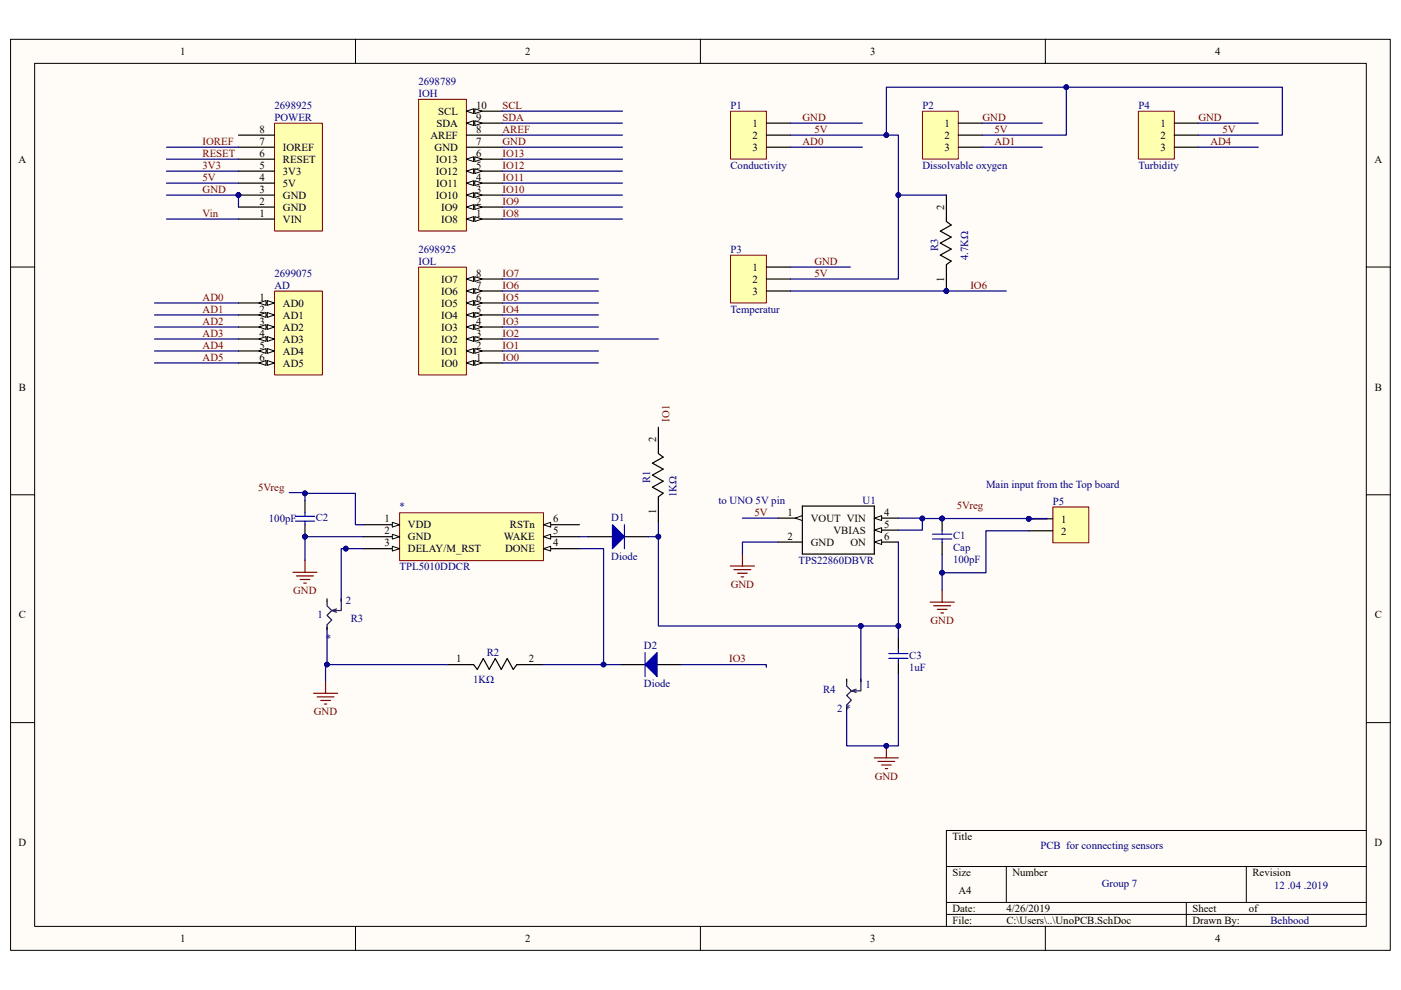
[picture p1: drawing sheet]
<svg xmlns="http://www.w3.org/2000/svg" width="297mm" height="210mm" viewBox="0 0 297 210" stroke-linecap="round" stroke-linejoin="round" font-family="sans-serif">
<path d="M2.3 8.4h292.5v193.2h-292.5z" fill="#fffcf8"/>
<path d="M2.2 8.3h292.6v193.3h-292.6z" fill="none" stroke="#000" stroke-width=".21"/>
<path d="M7.4 13.5h282.3v183h-282.3z" fill="#fffcf8"/>
<g fill="none" stroke="#000" stroke-width=".21">
<path d="M7.3 13.4h282.4v183.1h-282.4zM75.4 8.3v5.1M148.5 8.3v5.1M221.6 8.3v5.1M2.2 56.6h5.1M289.7 56.6h5.1M2.2 104.9h5.1M289.7 104.9h5.1M2.2 153.3h5.1M289.7 153.3h5.1M289.7 176.1h-89v20.4M75.4 196.5v5.1"/>
<path d="M148.5 196.5v5.1M200.7 183.8h89M200.7 191.4h89M200.7 194h89M213.4 183.8v7.6M221.6 196.5v5.1M251.5 191.4v5.1M264.2 183.8v7.6"/>
</g>
<path d="M58.2 61.8h10.2v17.7h-10.2z" fill="#ffffb0"/>
<path d="M58.2 61.7h10.2v17.8h-10.2z" fill="none" stroke="#800000" stroke-width=".21"/>
<path d="M50.6 64.3h7.6" fill="none" stroke="#000" stroke-width=".25"/>
<path d="M56.7 63.8l1.5 .5-1.5 .5z" fill="#fffcf8"/>
<path d="M56.7 63.8l1.5 .5-1.5 .5z" fill="none" stroke="#000" stroke-width=".21"/>
<path d="M54.9 64.3l1.5-.5v1z" fill="#fffcf8"/>
<path d="M54.9 64.3l1.5-.5v1z" fill="none" stroke="#000" stroke-width=".21"/>
<path d="M50.6 66.8h7.6" fill="none" stroke="#000" stroke-width=".25"/>
<path d="M56.7 66.3l1.5 .5-1.5 .5z" fill="#fffcf8"/>
<path d="M56.7 66.3l1.5 .5-1.5 .5z" fill="none" stroke="#000" stroke-width=".21"/>
<path d="M54.9 66.8l1.5-.5v1z" fill="#fffcf8"/>
<path d="M54.9 66.8l1.5-.5v1z" fill="none" stroke="#000" stroke-width=".21"/>
<path d="M50.6 69.4h7.6" fill="none" stroke="#000" stroke-width=".25"/>
<path d="M56.7 68.9l1.5 .5-1.5 .5z" fill="#fffcf8"/>
<path d="M56.7 68.9l1.5 .5-1.5 .5z" fill="none" stroke="#000" stroke-width=".21"/>
<path d="M54.9 69.4l1.5-.5v1z" fill="#fffcf8"/>
<path d="M54.9 69.4l1.5-.5v1z" fill="none" stroke="#000" stroke-width=".21"/>
<path d="M50.6 71.9h7.6" fill="none" stroke="#000" stroke-width=".25"/>
<path d="M56.7 71.4l1.5 .5-1.5 .5z" fill="#fffcf8"/>
<path d="M56.7 71.4l1.5 .5-1.5 .5z" fill="none" stroke="#000" stroke-width=".21"/>
<path d="M54.9 71.9l1.5-.5v1z" fill="#fffcf8"/>
<path d="M54.9 71.9l1.5-.5v1z" fill="none" stroke="#000" stroke-width=".21"/>
<path d="M50.6 74.4h7.6" fill="none" stroke="#000" stroke-width=".25"/>
<path d="M56.7 73.9l1.5 .5-1.5 .6z" fill="#fffcf8"/>
<path d="M56.7 73.9l1.5 .5-1.5 .6z" fill="none" stroke="#000" stroke-width=".21"/>
<path d="M54.9 74.4l1.5-.5v1.1z" fill="#fffcf8"/>
<path d="M54.9 74.4l1.5-.5v1.1z" fill="none" stroke="#000" stroke-width=".21"/>
<path d="M50.6 77h7.6" fill="none" stroke="#000" stroke-width=".25"/>
<path d="M56.7 76.5l1.5 .5-1.5 .5z" fill="#fffcf8"/>
<path d="M56.7 76.5l1.5 .5-1.5 .5z" fill="none" stroke="#000" stroke-width=".21"/>
<path d="M54.9 77l1.5-.5v1z" fill="#fffcf8"/>
<path d="M54.9 77l1.5-.5v1z" fill="none" stroke="#000" stroke-width=".21"/>
<path d="M58.2 26.2h10.2v22.8h-10.2z" fill="#ffffb0"/>
<path d="M58.2 26.1h10.2v22.9h-10.2z" fill="none" stroke="#800000" stroke-width=".21"/>
<path d="M50.6 38.8h7.6M50.6 36.3h7.6M50.6 33.8h7.6M50.6 31.2h7.6M50.6 28.7h7.6M50.6 46.5h7.6M50.6 43.9h7.6M50.6 41.4h7.6" fill="none" stroke="#000" stroke-width=".25"/>
<circle cx="50.6" cy="41.4" r=".5" fill="#000080" stroke="#000080" stroke-width=".21"/>
<path d="M88.8 21.1h10.1v27.9h-10.1z" fill="#ffffb0"/>
<path d="M88.7 21.1h10.2v27.9h-10.2z" fill="none" stroke="#800000" stroke-width=".21"/>
<path d="M98.9 46.5h7.6" fill="none" stroke="#000" stroke-width=".25"/>
<path d="M98.9 46.5l1.5-.5v1z" fill="#fffcf8"/>
<path d="M98.9 46.5l1.5-.5v1z" fill="none" stroke="#000" stroke-width=".21"/>
<path d="M100.7 46l1.5 .5-1.5 .5z" fill="#fffcf8"/>
<path d="M100.7 46l1.5 .5-1.5 .5z" fill="none" stroke="#000" stroke-width=".21"/>
<path d="M98.9 43.9h7.6" fill="none" stroke="#000" stroke-width=".25"/>
<path d="M98.9 43.9l1.5-.5v1z" fill="#fffcf8"/>
<path d="M98.9 43.9l1.5-.5v1z" fill="none" stroke="#000" stroke-width=".21"/>
<path d="M100.7 43.4l1.5 .5-1.5 .5z" fill="#fffcf8"/>
<path d="M100.7 43.4l1.5 .5-1.5 .5z" fill="none" stroke="#000" stroke-width=".21"/>
<path d="M98.9 41.4h7.6" fill="none" stroke="#000" stroke-width=".25"/>
<path d="M98.9 41.4l1.5-.5v1z" fill="#fffcf8"/>
<path d="M98.9 41.4l1.5-.5v1z" fill="none" stroke="#000" stroke-width=".21"/>
<path d="M100.7 40.9l1.5 .5-1.5 .5z" fill="#fffcf8"/>
<path d="M100.7 40.9l1.5 .5-1.5 .5z" fill="none" stroke="#000" stroke-width=".21"/>
<path d="M98.9 38.8h7.6" fill="none" stroke="#000" stroke-width=".25"/>
<path d="M98.9 38.8l1.5-.5v1z" fill="#fffcf8"/>
<path d="M98.9 38.8l1.5-.5v1z" fill="none" stroke="#000" stroke-width=".21"/>
<path d="M100.7 38.3l1.5 .5-1.5 .5z" fill="#fffcf8"/>
<path d="M100.7 38.3l1.5 .5-1.5 .5z" fill="none" stroke="#000" stroke-width=".21"/>
<path d="M98.9 36.3h7.6" fill="none" stroke="#000" stroke-width=".25"/>
<path d="M98.9 36.3l1.5-.5v1z" fill="#fffcf8"/>
<path d="M98.9 36.3l1.5-.5v1z" fill="none" stroke="#000" stroke-width=".21"/>
<path d="M100.7 35.8l1.5 .5-1.5 .5z" fill="#fffcf8"/>
<path d="M100.7 35.8l1.5 .5-1.5 .5z" fill="none" stroke="#000" stroke-width=".21"/>
<path d="M98.9 33.8h7.6" fill="none" stroke="#000" stroke-width=".25"/>
<path d="M98.9 33.8l1.5-.5v1z" fill="#fffcf8"/>
<path d="M98.9 33.8l1.5-.5v1z" fill="none" stroke="#000" stroke-width=".21"/>
<path d="M100.7 33.3l1.5 .5-1.5 .5z" fill="#fffcf8"/>
<path d="M100.7 33.3l1.5 .5-1.5 .5z" fill="none" stroke="#000" stroke-width=".21"/>
<path d="M98.9 31.2h7.6M98.9 28.7h7.6M98.9 26.1h7.6" fill="none" stroke="#000" stroke-width=".25"/>
<path d="M98.9 26.1l1.5-.5v1z" fill="#fffcf8"/>
<path d="M98.9 26.1l1.5-.5v1z" fill="none" stroke="#000" stroke-width=".21"/>
<path d="M100.7 25.6l1.5 .5-1.5 .5z" fill="#fffcf8"/>
<path d="M100.7 25.6l1.5 .5-1.5 .5z" fill="none" stroke="#000" stroke-width=".21"/>
<path d="M98.9 23.6h7.6" fill="none" stroke="#000" stroke-width=".25"/>
<path d="M98.9 23.6l1.5-.5v1z" fill="#fffcf8"/>
<path d="M98.9 23.6l1.5-.5v1z" fill="none" stroke="#000" stroke-width=".21"/>
<path d="M100.7 23.1l1.5 .5-1.5 .5z" fill="#fffcf8"/>
<path d="M100.7 23.1l1.5 .5-1.5 .5z" fill="none" stroke="#000" stroke-width=".21"/>
<path d="M88.8 56.7h10.1v22.8h-10.1z" fill="#ffffb0"/>
<path d="M88.7 56.7h10.2v22.8h-10.2z" fill="none" stroke="#800000" stroke-width=".21"/>
<path d="M98.9 77h7.6" fill="none" stroke="#000" stroke-width=".25"/>
<path d="M98.9 77l1.5-.5v1z" fill="#fffcf8"/>
<path d="M98.9 77l1.5-.5v1z" fill="none" stroke="#000" stroke-width=".21"/>
<path d="M100.7 76.5l1.5 .5-1.5 .5z" fill="#fffcf8"/>
<path d="M100.7 76.5l1.5 .5-1.5 .5z" fill="none" stroke="#000" stroke-width=".21"/>
<path d="M98.9 71.9h7.6" fill="none" stroke="#000" stroke-width=".25"/>
<path d="M98.9 71.9l1.5-.5v1z" fill="#fffcf8"/>
<path d="M98.9 71.9l1.5-.5v1z" fill="none" stroke="#000" stroke-width=".21"/>
<path d="M100.7 71.4l1.5 .5-1.5 .5z" fill="#fffcf8"/>
<path d="M100.7 71.4l1.5 .5-1.5 .5z" fill="none" stroke="#000" stroke-width=".21"/>
<path d="M98.9 69.4h7.6" fill="none" stroke="#000" stroke-width=".25"/>
<path d="M98.9 69.4l1.5-.5v1z" fill="#fffcf8"/>
<path d="M98.9 69.4l1.5-.5v1z" fill="none" stroke="#000" stroke-width=".21"/>
<path d="M100.7 68.9l1.5 .5-1.5 .5z" fill="#fffcf8"/>
<path d="M100.7 68.9l1.5 .5-1.5 .5z" fill="none" stroke="#000" stroke-width=".21"/>
<path d="M98.9 66.8h7.6" fill="none" stroke="#000" stroke-width=".25"/>
<path d="M98.9 66.8l1.5-.5v1z" fill="#fffcf8"/>
<path d="M98.9 66.8l1.5-.5v1z" fill="none" stroke="#000" stroke-width=".21"/>
<path d="M100.7 66.3l1.5 .5-1.5 .5z" fill="#fffcf8"/>
<path d="M100.7 66.3l1.5 .5-1.5 .5z" fill="none" stroke="#000" stroke-width=".21"/>
<path d="M98.9 64.3h7.6" fill="none" stroke="#000" stroke-width=".25"/>
<path d="M98.9 64.3l1.5-.5v1z" fill="#fffcf8"/>
<path d="M98.9 64.3l1.5-.5v1z" fill="none" stroke="#000" stroke-width=".21"/>
<path d="M100.7 63.8l1.5 .5-1.5 .5z" fill="#fffcf8"/>
<path d="M100.7 63.8l1.5 .5-1.5 .5z" fill="none" stroke="#000" stroke-width=".21"/>
<path d="M98.9 61.7h7.6" fill="none" stroke="#000" stroke-width=".25"/>
<path d="M98.9 61.7l1.5-.5v1z" fill="#fffcf8"/>
<path d="M98.9 61.7l1.5-.5v1z" fill="none" stroke="#000" stroke-width=".21"/>
<path d="M100.7 61.2l1.5 .5-1.5 .5z" fill="#fffcf8"/>
<path d="M100.7 61.2l1.5 .5-1.5 .5z" fill="none" stroke="#000" stroke-width=".21"/>
<path d="M98.9 59.2h7.6" fill="none" stroke="#000" stroke-width=".25"/>
<path d="M98.9 59.2l1.5-.5v1z" fill="#fffcf8"/>
<path d="M98.9 59.2l1.5-.5v1z" fill="none" stroke="#000" stroke-width=".21"/>
<path d="M100.7 58.7l1.5 .5-1.5 .5z" fill="#fffcf8"/>
<path d="M100.7 58.7l1.5 .5-1.5 .5z" fill="none" stroke="#000" stroke-width=".21"/>
<path d="M98.9 74.4h7.6" fill="none" stroke="#000" stroke-width=".25"/>
<path d="M98.9 74.4l1.5-.5v1.1z" fill="#fffcf8"/>
<path d="M98.9 74.4l1.5-.5v1.1z" fill="none" stroke="#000" stroke-width=".21"/>
<path d="M100.7 73.9l1.5 .5-1.5 .6z" fill="#fffcf8"/>
<path d="M100.7 73.9l1.5 .5-1.5 .6z" fill="none" stroke="#000" stroke-width=".21"/>
<path d="M195.6 23.6h7.6v10.1h-7.6z" fill="#ffffb0"/>
<path d="M195.6 23.6h7.6v10.1h-7.6z" fill="none" stroke="#800000" stroke-width=".21"/>
<path d="M203.2 26.1h5.1M203.2 28.7h5.1M203.2 31.2h5.1" fill="none" stroke="#000" stroke-width=".25"/>
<path d="M154.9 54.1h7.6v10.2h-7.6z" fill="#ffffb0"/>
<path d="M154.9 54.1h7.6v10.2h-7.6z" fill="none" stroke="#800000" stroke-width=".21"/>
<path d="M162.5 56.6h5.1M162.5 59.2h5.1M162.5 61.7h5.1" fill="none" stroke="#000" stroke-width=".25"/>
<path d="M154.9 23.6h7.6v10.1h-7.6z" fill="#ffffb0"/>
<path d="M154.9 23.6h7.6v10.1h-7.6z" fill="none" stroke="#800000" stroke-width=".21"/>
<path d="M162.5 26.1h5.1M162.5 28.7h5.1M162.5 31.2h5.1" fill="none" stroke="#000" stroke-width=".25"/>
<path d="M241.4 23.6h7.6v10.1h-7.6z" fill="#ffffb0"/>
<path d="M241.4 23.6h7.6v10.1h-7.6z" fill="none" stroke="#800000" stroke-width=".21"/>
<path d="M249 26.1h5.1M249 28.7h5.1M249 31.2h5.1M200.7 41.4v5.6l1 .7-2.3 1.3 2.3 1.3-2.3 1.3 2.3 1.2-2.3 1.3 2.3 1.3-1 .7v5.6M139.6 90.6v5.6l1 .8-2.3 1.2 2.3 1.3-2.3 1.3 2.3 1.3-2.3 1.2 2.3 1.3-1 .8v5.6M199.7 110v2.5M199.7 115.1v2.5" fill="none" stroke="#000" stroke-width=".25"/>
<g fill="#000080" stroke="#000080" stroke-width=".21">
<circle cx="200.6" cy="61.7" r=".49"/>
<circle cx="199.7" cy="110" r=".49"/>
</g>
<path d="M197.2 127.7h5.1M198 128.5h3.5M198.7 129.2h2.1M199.5 130h.5M199.7 125.2v2.5M66.5 147h5.1M67.2 147.8h3.6M68 148.6h2.1M68.8 149.3h.5M69 144.5v2.5" fill="none" stroke="#800000" stroke-width=".25"/>
<path d="M197.7 113.3h4.1M197.7 114.3h4.1M199.7 112.5v.8M199.7 114.3v.8" fill="none" stroke="#00f" stroke-width=".25"/>
<path d="M223.2 107.5h7.6v7.6h-7.6z" fill="#ffffb0"/>
<path d="M223.2 107.5h7.6v7.6h-7.6z" fill="none" stroke="#800000" stroke-width=".21"/>
<path d="M218.1 110h5.1M218.1 112.6h5.1" fill="none" stroke="#000" stroke-width=".25"/>
<circle cx="218.1" cy="110" r=".49" fill="#000080" stroke="#000080" stroke-width=".21"/>
<path d="M84.7 108.8h30.5v10.1h-30.5z" fill="#ffffb0"/>
<path d="M84.7 108.8h30.5v10.1h-30.5z" fill="none" stroke="#800000" stroke-width=".21"/>
<path d="M77.1 111.3h7.6" fill="none" stroke="#000" stroke-width=".25"/>
<path d="M83.2 110.8l1.5 .5-1.5 .5z" fill="#fffcf8"/>
<path d="M83.2 110.8l1.5 .5-1.5 .5z" fill="none" stroke="#000" stroke-width=".21"/>
<path d="M77.1 113.8h7.6" fill="none" stroke="#000" stroke-width=".25"/>
<path d="M83.2 113.3l1.5 .5-1.5 .5z" fill="#fffcf8"/>
<path d="M83.2 113.3l1.5 .5-1.5 .5z" fill="none" stroke="#000" stroke-width=".21"/>
<path d="M77.1 116.4h7.6" fill="none" stroke="#000" stroke-width=".25"/>
<path d="M83.2 115.9l1.5 .5-1.5 .5z" fill="#fffcf8"/>
<path d="M83.2 115.9l1.5 .5-1.5 .5z" fill="none" stroke="#000" stroke-width=".21"/>
<path d="M115.2 116.4h7.6" fill="none" stroke="#000" stroke-width=".25"/>
<path d="M115.2 116.4l1.6-.5v1z" fill="#fffcf8"/>
<path d="M115.2 116.4l1.6-.5v1z" fill="none" stroke="#000" stroke-width=".21"/>
<path d="M115.2 113.8h7.6" fill="none" stroke="#000" stroke-width=".25"/>
<path d="M115.2 113.8l1.6-.5v1z" fill="#fffcf8"/>
<path d="M115.2 113.8l1.6-.5v1z" fill="none" stroke="#000" stroke-width=".21"/>
<path d="M115.2 111.3h7.6" fill="none" stroke="#000" stroke-width=".25"/>
<path d="M115.2 111.3l1.6-.5v1z" fill="#fffcf8"/>
<path d="M115.2 111.3l1.6-.5v1z" fill="none" stroke="#000" stroke-width=".21"/>
<path d="M165 115h5.1M165 109.9h5.1M170.1 107.3h15.3v10.2h-15.3z" fill="none" stroke="#000" stroke-width=".25"/>
<path d="M168.6 109.9l1.5-.5v1z" fill="#fffcf8"/>
<path d="M168.6 109.9l1.5-.5v1z" fill="none" stroke="#000" stroke-width=".21"/>
<path d="M185.4 115h5.1" fill="none" stroke="#000" stroke-width=".25"/>
<path d="M185.4 115l1.5-.5v1z" fill="#fffcf8"/>
<path d="M185.4 115l1.5-.5v1z" fill="none" stroke="#000" stroke-width=".21"/>
<path d="M185.4 112.4h5.1" fill="none" stroke="#000" stroke-width=".25"/>
<path d="M185.4 112.4l1.5-.5v1z" fill="#fffcf8"/>
<path d="M185.4 112.4l1.5-.5v1z" fill="none" stroke="#000" stroke-width=".21"/>
<path d="M185.4 109.9h5.1" fill="none" stroke="#000" stroke-width=".25"/>
<path d="M185.4 109.9l1.5-.5v1z" fill="#fffcf8"/>
<path d="M185.4 109.9l1.5-.5v1z" fill="none" stroke="#000" stroke-width=".21"/>
<path d="M124.8 113.8h5.1M132.4 113.8h5.1" fill="none" stroke="#000" stroke-width=".25"/>
<path d="M129.9 111.3l2.5 2.5-2.5 2.6z" fill="#00f"/>
<path d="M62.6 109.5h4.1M62.6 110.5h4.1M64.7 108.7v.8M64.7 110.5v.8M129.9 111.3l2.5 2.5-2.5 2.6zM132.4 111.3v5.1" fill="none" stroke="#00f" stroke-width=".25"/>
<path d="M157.4 117.5v2.6M154.9 120.1h5.1M155.6 120.8h3.6M156.4 121.6h2M157.1 122.3h.6" fill="none" stroke="#800000" stroke-width=".25"/>
<path d="M64.7 106.2v2.5M64.7 111.3v2.5M131.7 141h5.1M139.3 141h5.1" fill="none" stroke="#000" stroke-width=".25"/>
<circle cx="64.6" cy="113.8" r=".5" fill="#000080" stroke="#000080" stroke-width=".21"/>
<path d="M139.3 138.4v5.1l-2.5-2.5z" fill="#00f"/>
<path d="M136.8 138.4v5.1M139.3 138.4v5.1l-2.5-2.5zM188.4 138.6h4.1M188.4 139.6h4.1M190.5 137.9v.7M190.5 139.6v.8" fill="none" stroke="#00f" stroke-width=".25"/>
<path d="M69.3 127v.5M69.3 133v.5M72.3 127v.5M190.5 135.3v2.6M94.8 141h5.6l.8 1 1.3-2.3 1.2 2.3 1.3-2.3 1.3 2.3 1.2-2.3 1.3 2.3 .8-1h5.6M179.5 144v.5M179.5 150v.5M182.5 144v.5M190.5 140.4v2.5" fill="none" stroke="#000" stroke-width=".25"/>
<path d="M64.7 118.8v2.6M62.1 121.4h5.1M62.9 122.2h3.5M63.6 122.9h2.1M64.4 123.7h.5M187.9 158.2v2.5M185.4 160.7h5.1M186.2 161.5h3.5M186.9 162.3h2.1M187.7 163h.5" fill="none" stroke="#800000" stroke-width=".25"/>
<g fill="#000080" stroke="#000080" stroke-width=".21">
<circle cx="187.9" cy="158.2" r=".49"/>
<circle cx="50.6" cy="41.4" r=".5"/>
<circle cx="190.5" cy="41.4" r=".5"/>
<circle cx="200.6" cy="61.7" r=".49"/>
<circle cx="187.9" cy="28.7" r=".49"/>
<circle cx="226.1" cy="18.5" r=".49"/>
<circle cx="199.7" cy="121.5" r=".49"/>
<circle cx="195.5" cy="110" r=".49"/>
<circle cx="190.5" cy="132.8" r=".5"/>
<circle cx="182.5" cy="132.8" r=".5"/>
<circle cx="73.3" cy="116.4" r=".49"/>
<circle cx="69.3" cy="140.9" r=".5"/>
<circle cx="64.6" cy="104.6" r=".5"/>
<circle cx="64.6" cy="113.8" r=".5"/>
<circle cx="128" cy="140.9" r=".5"/>
<circle cx="139.6" cy="113.8" r=".49"/>
<circle cx="199.7" cy="110" r=".49"/>
<circle cx="218.1" cy="110" r=".49"/>
</g>
<path d="M69.3 127.5v1l1 1-1 1 1 1-1 1v1M71.3 129.2l-1 .3 1 .4M72.3 127.5v2h-2M179.5 144.5v1l1 1-1 1 1 1-1 1v1M181.5 146.2l-1 .3 1 .4M182.5 144.5v2h-2" fill="none" stroke="#20124d" stroke-width=".25"/>
<g fill="none" stroke="#000080" stroke-width=".25">
<path d="M226.1 18.5h45.8v10.2h-17.8M35.3 38.8h15.3M35.3 31.2h15.3M35.3 36.3h15.3M35.3 33.8h15.3M106.5 38.8h25.5M106.5 33.8h25.5M106.5 23.6h25.5M106.5 28.7h25.5M106.5 26.1h25.5M106.5 31.2h25.5M106.5 36.3h25.5"/>
<path d="M167.6 28.7h20.3v-10.2h38.2v10.2h-17.8M167.6 26.1h15.2M167.6 31.2h15.2M187.9 28.7h2.6v12.7M208.3 26.1h12.7M208.3 31.2h12.7M254.1 26.1h12.7M254.1 31.2h12.7M35.3 46.5h15.3M35.3 41.4h15.3v2.5M106.5 43.9h25.5M106.5 46.5h25.5"/>
<path d="M106.5 41.4h25.5M106.5 59.2h20.4M167.6 56.6h12.7M200.7 41.4h-10.2v17.8h-22.9M32.8 69.4h17.8M32.8 74.4h17.8M32.8 66.8h17.8M32.8 77h17.8M32.8 71.9h17.8M32.8 64.3h17.8M106.5 69.4h20.4M106.5 71.9h33.1"/>
<path d="M106.5 74.4h20.4M106.5 61.7h20.4M106.5 66.8h20.4M106.5 77h20.4M106.5 64.3h20.4M167.6 61.7h45.8M61.3 104.5h3.4v.1M64.7 106.2v-1.6h10.7v6.7h1.7M73.3 116.4h-1v11.1M77.1 116.4h-3.8v.1M77.1 113.8h-12.4v5M122.8 116.4h5.2v24.6"/>
<path d="M122.8 113.8h2M137.5 113.8h2.1v19h50.9M139.6 111v2.8M157.4 109.9h7.6M165 115h-7.6v2.5M190.5 109.9h5.1v2.5h-5.1M190.5 115v20.3M195.6 110h26.5h-4M199.7 117.6v7.6M218.1 112.6h-9.1v8.9h-9.3M69.3 133.5v7.5h-.3v3.5M182.5 132.8v11.7"/>
<path d="M69.3 141h25.5M115.2 141h16.5M144.4 141h18.1v.5M190.5 142.9v15.3h-11v-7.7"/>
</g>
<g font-size="2.3">
<text x="38.2" y="11.7">1</text>
<text x="111.4" y="11.7">2</text>
<text x="184.5" y="11.7">3</text>
<text x="257.6" y="11.7">4</text>
<text x="100.9" y="23.1">10</text>
<text x="55" y="28.2">8</text>
<text x="91.2" y="29.5">AREF</text>
<text x="92.5" y="26.9">SDA</text>
<text x="92.9" y="24.4">SCL</text>
<text x="100.9" y="28.2">8</text>
<text x="100.9" y="25.6">9</text>
<text x="159.6" y="26.9">1</text>
<text x="159.6" y="29.5">2</text>
<text x="200.3" y="26.9">1</text>
<text x="200.3" y="29.5">2</text>
<text x="246.1" y="26.9">1</text>
<text x="246.1" y="29.5">2</text>
<text x="4" y="34.5">A</text>
<text x="55" y="35.8">5</text>
<text x="55" y="33.3">6</text>
<text x="55" y="30.7">7</text>
<text x="60" y="34.5">RESET</text>
<text x="60" y="32">IOREF</text>
<text x="92.2" y="32">GND</text>
<text x="92.4" y="34.5">IO13</text>
<text x="100.9" y="35.8">5</text>
<text x="100.9" y="33.3">6</text>
<text x="100.9" y="30.7">7</text>
<text x="159.6" y="32">3</text>
<text x="200.3" y="32">3</text>
<text x="246.1" y="32">3</text>
<text x="291.4" y="34.5">A</text>
<text x="55" y="40.9">3</text>
<text x="55" y="38.4">4</text>
<text x="60" y="39.6">5V</text>
<text x="60" y="37.1">3V3</text>
<text x="92.4" y="37.1">IO12</text>
<text x="92.5" y="39.6">IO11</text>
<text x="100.9" y="40.9">3</text>
<text x="100.9" y="38.4">4</text>
<text x="55" y="46">1</text>
<text x="55" y="43.4">2</text>
<text x="60" y="47.2">VIN</text>
<text x="60" y="44.7">GND</text>
<text x="60" y="42.2">GND</text>
<text x="92.4" y="42.2">IO10</text>
<text x="93.6" y="47.2">IO8</text>
<text x="93.6" y="44.7">IO9</text>
<text x="100.9" y="46">1</text>
<text x="100.9" y="43.4">2</text>
<text x="200.2" y="44.4" transform="rotate(-90 200.2 44.4)">2</text>
<text x="93.6" y="60">IO7</text>
<text x="100.9" y="58.7">8</text>
<text x="159.6" y="57.4">1</text>
<text x="159.6" y="60">2</text>
<text x="200.2" y="59.8" transform="rotate(-90 200.2 59.8)">1</text>
<text x="55" y="63.8">1</text>
<text x="60" y="65">AD0</text>
<text x="93.6" y="65">IO5</text>
<text x="93.6" y="62.5">IO6</text>
<text x="100.9" y="63.8">6</text>
<text x="100.9" y="61.2">7</text>
<text x="159.6" y="62.5">3</text>
<text x="55" y="66.3">2</text>
<text x="55" y="68.9">3</text>
<text x="55" y="71.4">4</text>
<text x="60" y="67.6">AD1</text>
<text x="60" y="70.1">AD2</text>
<text x="93.6" y="70.1">IO3</text>
<text x="93.6" y="67.6">IO4</text>
<text x="100.9" y="71.4">3</text>
<text x="100.9" y="68.9">4</text>
<text x="100.9" y="66.3">5</text>
<text x="55" y="74">5</text>
<text x="55" y="76.5">6</text>
<text x="60" y="72.7">AD3</text>
<text x="60" y="75.2">AD4</text>
<text x="60" y="77.8">AD5</text>
<text x="93.6" y="77.8">IO0</text>
<text x="93.6" y="72.7">IO2</text>
<text x="93.6" y="75.2">IO1</text>
<text x="100.9" y="76.5">1</text>
<text x="100.9" y="74">2</text>
<text x="4" y="82.8">B</text>
<text x="291.5" y="82.8">B</text>
<text x="139.1" y="93.7" transform="rotate(-90 139.1 93.7)">2</text>
<text x="81.5" y="110.8">1</text>
<text x="81.5" y="113.3">2</text>
<text x="86.5" y="112.1">VDD</text>
<text x="108.1" y="112.1">RSTn</text>
<text x="117.3" y="110.8">6</text>
<text x="117.3" y="113.3">5</text>
<text x="139.1" y="109.1" transform="rotate(-90 139.1 109.1)">1</text>
<text x="166.9" y="109.4">1</text>
<text x="171.9" y="110.7">VOUT VIN</text>
<text x="176.7" y="113.2">VBIAS</text>
<text x="187.4" y="112">5</text>
<text x="187.4" y="109.4">4</text>
<text x="225" y="110.8">1</text>
<text x="225" y="113.4">2</text>
<text x="81.5" y="115.9">3</text>
<text x="86.5" y="114.6">GND</text>
<text x="86.5" y="117.2">DELAY/M_RST</text>
<text x="106.8" y="114.6">WAKE</text>
<text x="107.1" y="117.2">DONE</text>
<text x="117.3" y="115.9">4</text>
<text x="166.9" y="114.5">2</text>
<text x="171.9" y="115.8">GND</text>
<text x="180.3" y="115.8">ON</text>
<text x="187.4" y="114.5">6</text>
<text x="4" y="131.2">C</text>
<text x="291.5" y="131.2">C</text>
<text x="96.7" y="140.5">1</text>
<text x="112.1" y="140.5">2</text>
<text x="4" y="179.5">D</text>
<text x="201.9" y="178.2">Title</text>
<text x="291.4" y="179.5">D</text>
<text x="201.9" y="185.8">Size</text>
<text x="214.6" y="185.8">Number</text>
<text x="265.5" y="185.8">Revision</text>
<text x="203.2" y="189.7">A4</text>
<text x="201.9" y="193.5">Date:</text>
<text x="201.9" y="196">File:</text>
<text x="213.4" y="193.5">4/26/2019</text>
<text x="213.4" y="196">C:\Users\..\UnoPCB.SchDoc</text>
<text x="252.8" y="193.5">Sheet</text>
<text x="252.8" y="196">Drawn By:</text>
<text x="264.7" y="193.5">of</text>
<text x="38.2" y="199.8">1</text>
<text x="111.4" y="199.8">2</text>
<text x="184.5" y="199.8">3</text>
<text x="257.6" y="199.8">4</text>
</g>
<g font-size="2.3" fill="#000080">
<text x="58.2" y="23.1">2698925</text>
<text x="88.7" y="18">2698789</text>
<text x="88.7" y="20.6">IOH</text>
<text x="154.9" y="23.1">P1</text>
<text x="195.6" y="23.1">P2</text>
<text x="241.4" y="23.1">P4</text>
<text x="58.2" y="25.6">POWER</text>
<text x="154.9" y="35.8">Conductivity</text>
<text x="195.6" y="35.8">Dissolvable oxygen</text>
<text x="241.4" y="35.8">Turbidity</text>
<text x="88.7" y="53.6">2698925</text>
<text x="154.9" y="53.6">P3</text>
<text x="198.9" y="53.3" transform="rotate(-90 198.9 53.3)">R3</text>
<text x="58.2" y="58.7">2699075</text>
<text x="88.7" y="56.2">IOL</text>
<text x="205.2" y="55.2" transform="rotate(-90 205.2 55.2)">4.7KΩ</text>
<text x="58.2" y="61.2">AD</text>
<text x="154.9" y="66.3">Temperatur</text>
<text x="137.8" y="102.4" transform="rotate(-90 137.8 102.4)">R1</text>
<text x="143.4" y="105.5" transform="rotate(-90 143.4 105.5)">1KΩ</text>
<text x="152.3" y="106.9">to UNO 5V pin</text>
<text x="182.9" y="106.9">U1</text>
<text x="209.1" y="103.5">Main input from the Top board</text>
<text x="223.2" y="107">P5</text>
<text x="57" y="110.8">100pF</text>
<text x="66.9" y="110.5">C2</text>
<text x="84.7" y="108.2">*</text>
<text x="129.6" y="110.5">D1</text>
<text x="129.6" y="118.7">Diode</text>
<text x="169.3" y="119.6">TPS22860DBVR</text>
<text x="202.1" y="119.4">100pF</text>
<text x="202.1" y="114.3">C1</text>
<text x="202.1" y="116.9">Cap</text>
<text x="84.7" y="121">TPL5010DDCR</text>
<text x="67.3" y="131">1</text>
<text x="73.3" y="128">2</text>
<text x="69.1" y="136.1">*</text>
<text x="74.4" y="132">R3</text>
<text x="136.5" y="137.7">D2</text>
<text x="103.2" y="139.2">R2</text>
<text x="192.8" y="139.7">C3</text>
<text x="192.8" y="142.2">1uF</text>
<text x="100.3" y="144.8">1KΩ</text>
<text x="136.5" y="145.8">Diode</text>
<text x="174.5" y="147">R4</text>
<text x="183.5" y="146">1</text>
<text x="177.5" y="151">2 *</text>
<text x="220.6" y="180.1">PCB for connecting sensors</text>
<text x="233.6" y="188.1">Group 7</text>
<text x="270.1" y="188.6">12 .04 .2019</text>
<text x="269.3" y="196">Behbood</text>
</g>
<g font-size="2.3" fill="#800000">
<text x="106.5" y="23.1">SCL</text>
<text x="106.5" y="28.2">AREF</text>
<text x="106.5" y="25.6">SDA</text>
<text x="170.1" y="25.6">GND</text>
<text x="172.7" y="28.2">5V</text>
<text x="208.3" y="25.6">GND</text>
<text x="210.8" y="28.2">5V</text>
<text x="254.1" y="25.6">GND</text>
<text x="259.2" y="28.2">5V</text>
<text x="42.9" y="30.7">IOREF</text>
<text x="42.9" y="33.3">RESET</text>
<text x="42.9" y="35.8">3V3</text>
<text x="106.5" y="35.8">IO12</text>
<text x="106.5" y="33.3">IO13</text>
<text x="106.5" y="30.7">GND</text>
<text x="170.1" y="30.7">AD0</text>
<text x="210.8" y="30.7">AD1</text>
<text x="256.6" y="30.7">AD4</text>
<text x="42.9" y="38.4">5V</text>
<text x="42.9" y="40.9">GND</text>
<text x="106.5" y="40.9">IO10</text>
<text x="106.5" y="38.4">IO11</text>
<text x="42.9" y="46">Vin</text>
<text x="106.5" y="46">IO8</text>
<text x="106.5" y="43.4">IO9</text>
<text x="106.5" y="58.7">IO7</text>
<text x="172.7" y="56.2">GND</text>
<text x="172.7" y="58.7">5V</text>
<text x="42.9" y="63.8">AD0</text>
<text x="106.5" y="63.8">IO5</text>
<text x="106.5" y="61.2">IO6</text>
<text x="205.7" y="61.2">IO6</text>
<text x="42.9" y="66.3">AD1</text>
<text x="42.9" y="68.9">AD2</text>
<text x="42.9" y="71.4">AD3</text>
<text x="106.5" y="71.4">IO2</text>
<text x="106.5" y="68.9">IO3</text>
<text x="106.5" y="66.3">IO4</text>
<text x="42.9" y="74">AD4</text>
<text x="42.9" y="76.5">AD5</text>
<text x="106.5" y="76.5">IO0</text>
<text x="106.5" y="74">IO1</text>
<text x="142" y="89.5" transform="rotate(-90 142 89.5)">IO1</text>
<text x="54.7" y="104.2">5Vreg</text>
<text x="160" y="109.4">5V</text>
<text x="202.9" y="108">5Vreg</text>
<text x="62.2" y="126">GND</text>
<text x="154.9" y="124.7">GND</text>
<text x="197.3" y="132.3">GND</text>
<text x="154.6" y="140.5">IO3</text>
<text x="66.5" y="151.6">GND</text>
<text x="185.5" y="165.4">GND</text>
</g>
</svg>
